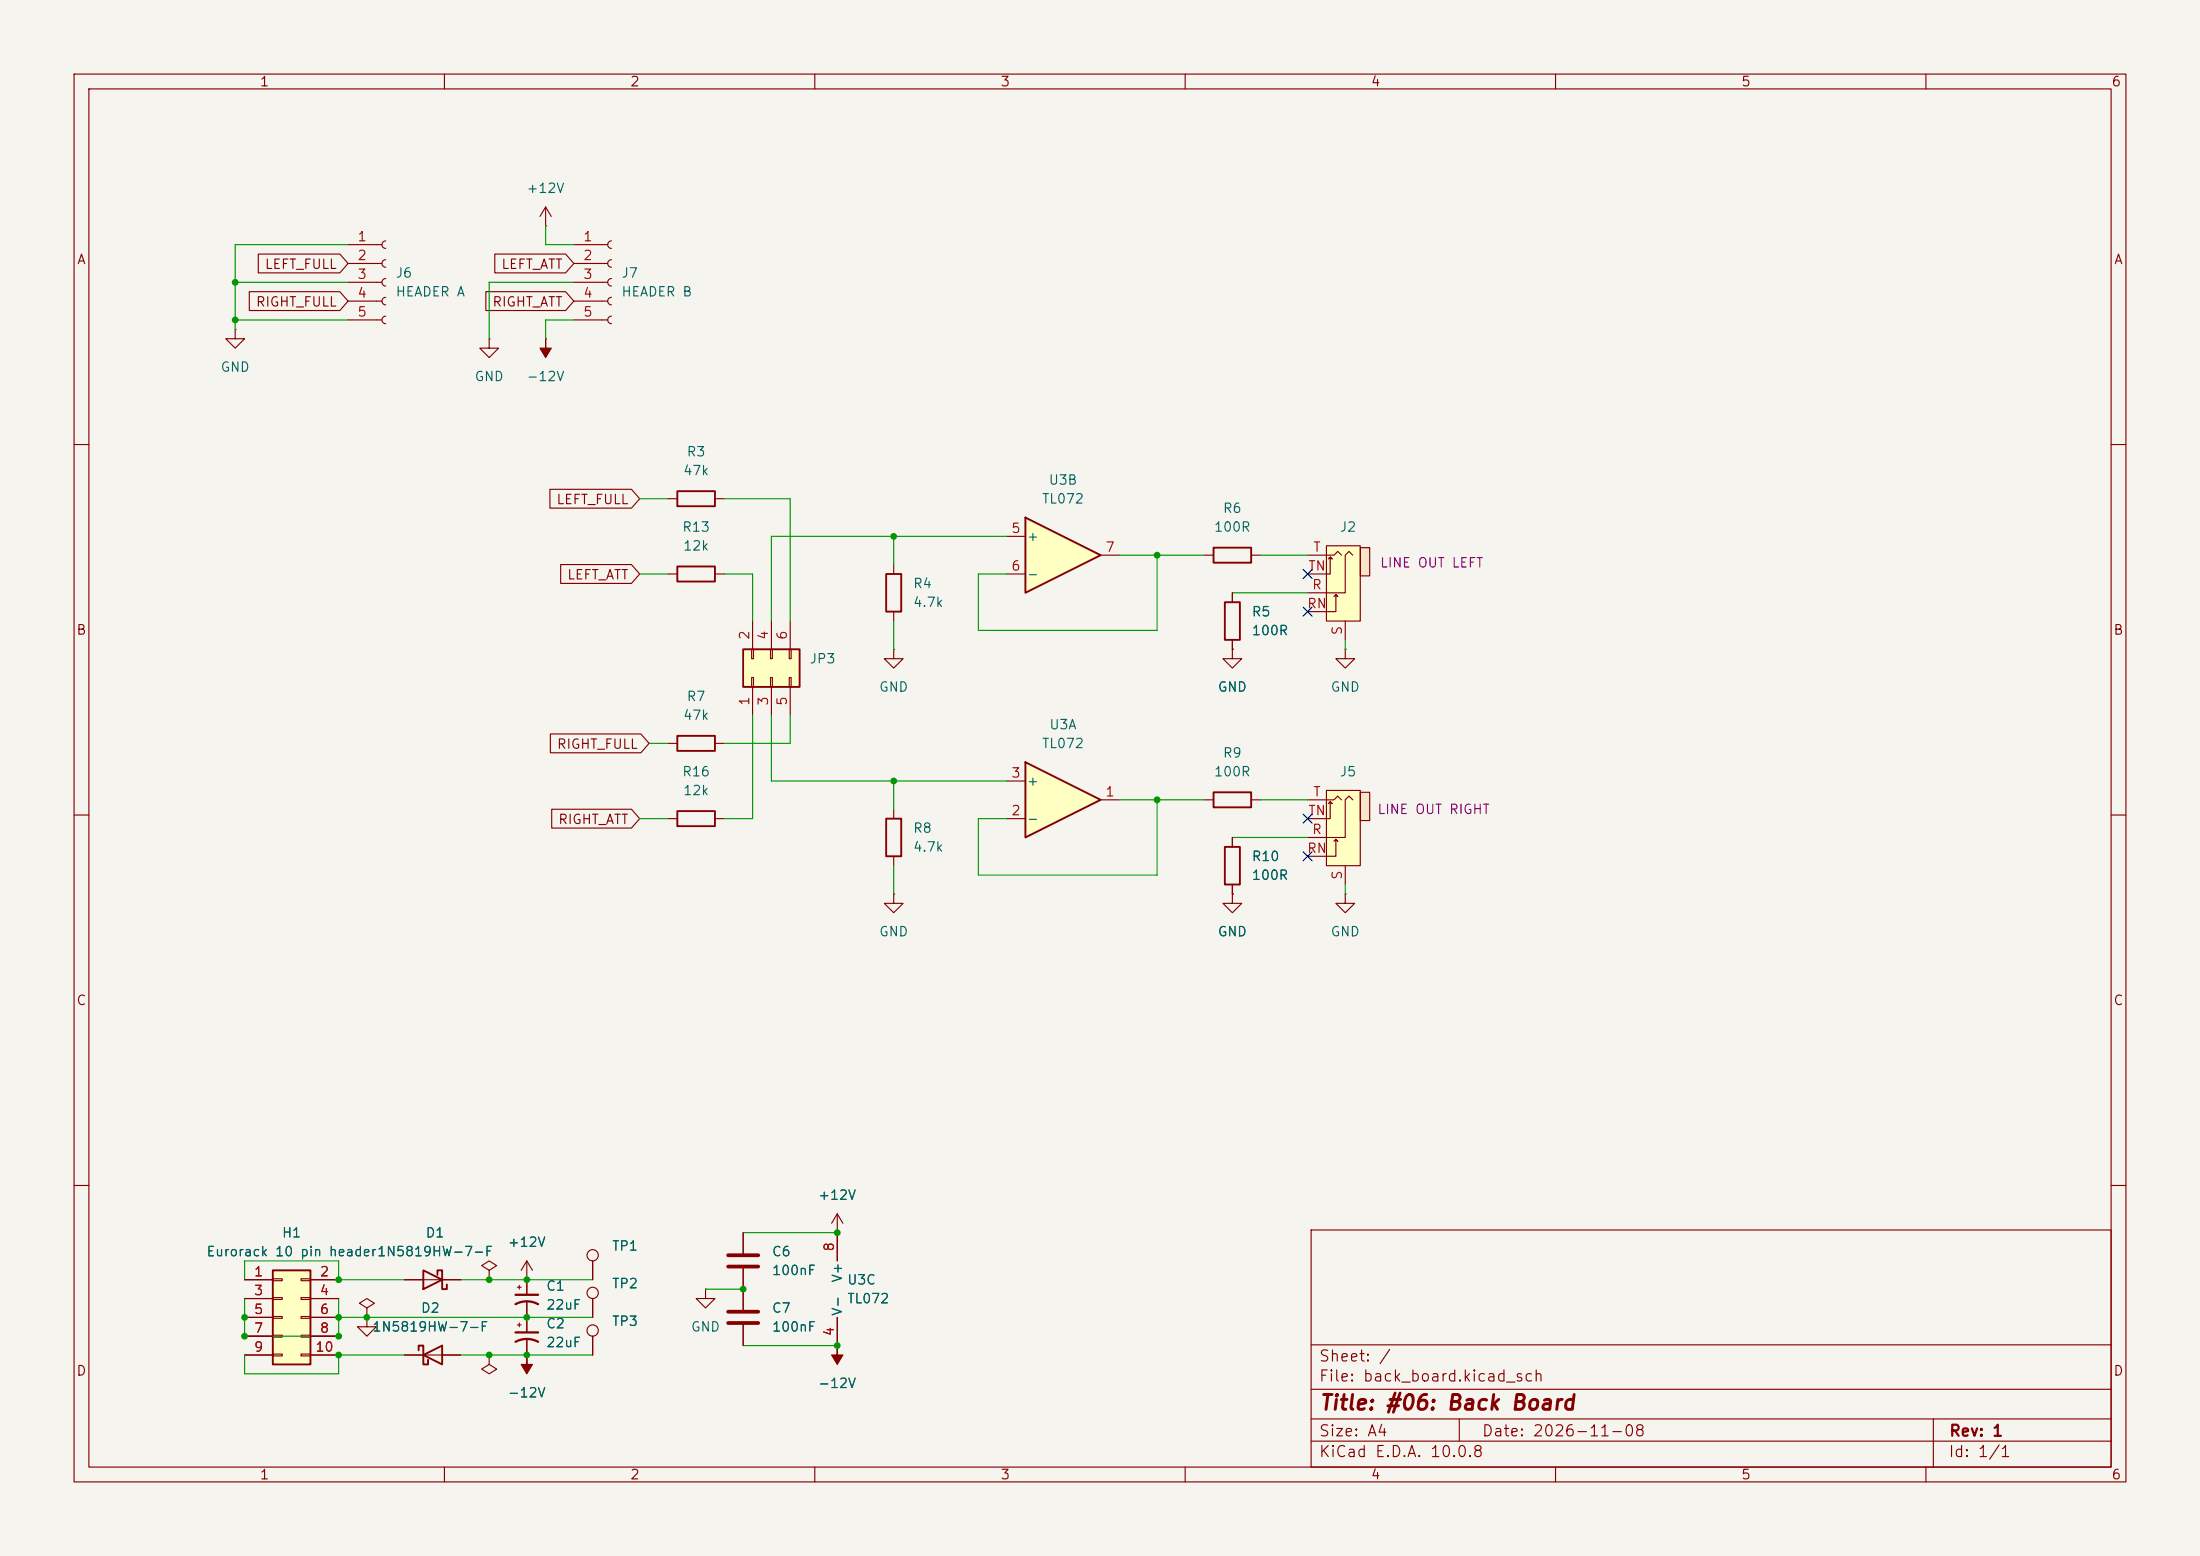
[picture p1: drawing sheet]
<svg xmlns="http://www.w3.org/2000/svg" width="297mm" height="210mm" viewBox="0 0 297 210" stroke-linecap="round" stroke-linejoin="round" font-family="sans-serif">
<path d="M0 0h297v210h-297z" fill="#f5f4ef" stroke="#f5f4ef" stroke-width=".14"/>
<g fill="none" stroke="#840000" stroke-width=".15">
<path d="M10 10h277v190h-277zM12 12h273v186h-273zM60 10v2M110 10v2M160 10v2M210 10v2M260 10v2M10 60h2M120.6 76.2v1.3M285 60h2M120.6 82.6v1.2M10 110h2"/>
<path d="M285 110h2M10 160h2M177 166h108v32h-108zM285 160h2M60 198v2M66 182.9v1.3l1.1 .6-1.1 .6-1-.6 1-.6M66 182.9h.1M110 198v2M160 198v2M177 194.5h108M177 191.5h108M177 187.5h108"/>
<path d="M177 181.5h108M197 191.5v3M210 198v2M260 198v2M261 191.5v6.5"/>
</g>
<path d="M119.6 77.5h2.1v5.1h-2.1z" fill="none" stroke="#840000" stroke-width=".25"/>
<path d="M183.6 73.9h1.3v3.8h-1.3z" fill="#ffe5bf"/>
<path d="M179.1 73.7h4.5v10.1h-4.5z" fill="#ffffc2"/>
<g fill="none" stroke="#840000" stroke-width=".15">
<path d="M47 33h4.6M47 35.6h4.6M47 38.1h4.6M52.1 32.5a.51 .51 0 0 0-.5 .5 .51 .51 0 0 0 .5 .5M52.1 35.1a.51 .51 0 0 0-.5 .5 .51 .51 0 0 0 .5 .5M52.1 37.6a.51 .51 0 0 0-.5 .5 .51 .51 0 0 0 .5 .5M73.7 30.5h.1M73.7 27.9l-.8 1.3M73.7 27.9l.7 1.3M73.7 27.9v2.6M77.5 33h4.5M77.5 35.6h4.5"/>
<path d="M77.5 38.1h4.5M82.5 32.5a.51 .51 0 0 0-.5 .5 .51 .51 0 0 0 .5 .5M82.5 35.1a.51 .51 0 0 0-.5 .5 .51 .51 0 0 0 .5 .5M82.5 37.6a.51 .51 0 0 0-.5 .5 .51 .51 0 0 0 .5 .5M31.7 44.5v1.2h1.3l-1.3 1.3-1.2-1.3h1.2M31.7 44.5h.1M47 40.6h4.6M47 43.2h4.6M52.1 40.1a.51 .51 0 0 0-.5 .5 .51 .51 0 0 0 .5 .5M52.1 42.7a.51 .51 0 0 0-.5 .5 .51 .51 0 0 0 .5 .5M77.5 40.6h4.5M77.5 43.2h4.5"/>
<path d="M82.5 40.1a.51 .51 0 0 0-.5 .5 .51 .51 0 0 0 .5 .5M82.5 42.7a.51 .51 0 0 0-.5 .5 .51 .51 0 0 0 .5 .5M176.5 74.9h3.6l.5-.5 .5 .5M179.1 73.7h4.5v10.1h-4.5zM179.3 75.4l.3-.2 .2 .2-.2-.2v2.3h-3.1M182.6 74.9l-.5-.5-.5 .5v5.1h-5.1M183.6 73.9h1.3v3.8h-1.3zM180.1 80.5l.2-.2 .3 .2-.3-.2v2.3h-3.8M181.6 83.8v2.6M90.2 110.5h1.2M96.5 110.5h1.3M49.5 177.8v1.3h1.3l-1.3 1.2-1.2-1.2h1.2"/>
<path d="M49.5 177.8h.1M49.5 176.5l1-.6-1-.6-1 .6 1 .6v1.3M54.6 182.9h7.6"/>
</g>
<path d="M91.4 109.5h5.1v2h-5.1zM56.5 182.2v-.6h.6v2.6h.7v-.7M57.1 182.9l2.6-1.3v2.6z" fill="none" stroke="#840000" stroke-width=".25"/>
<path d="M36.8 171.5h5.1v12.7h-5.1z" fill="#ffffc2"/>
<path d="M36.8 171.5h5.1v12.7h-5.1z" fill="none" stroke="#840000" stroke-width=".25"/>
<g fill="none" stroke="#840000" stroke-width=".15">
<path d="M33 172.7h3.8M33 175.3h3.8M33 177.8h3.8M36.8 172.6h1.3v.2h-1.3zM36.8 175.1h1.3v.3h-1.3zM36.8 177.7h1.3v.2h-1.3zM40.6 172.6h1.3v.2h-1.3zM40.6 175.1h1.3v.3h-1.3zM40.6 177.7h1.3v.2h-1.3zM41.9 172.7h3.8M41.9 175.3h3.8M41.9 177.8h3.8"/>
<path d="M69.8 178.8h.6M70.1 178.6v.5M71.1 177.8v2M33 180.3h3.8M33 182.9h3.8M36.8 180.2h1.3v.3h-1.3zM36.8 182.8h1.3v.2h-1.3zM40.6 180.2h1.3v.3h-1.3zM40.6 182.8h1.3v.2h-1.3zM41.9 180.3h3.8M41.9 182.9h3.8M71.1 182.9h.1"/>
<path d="M71.1 180.8v2.1"/>
</g>
<path d="M69.6 179.8h3M69.6 181.1a3.2 3.2 0 0 1 3 0" fill="none" stroke="#840000" stroke-width=".3"/>
<path d="M71.1 182.9v1.3h.8l-.8 1.2-.7-1.2h.7z" fill="#840000" stroke="#840000" stroke-width=".15"/>
<path d="M138.4 69.9l10.2 5-10.2 5.1z" fill="#ffffc2"/>
<path d="M138.4 69.9l10.2 5-10.2 5.1zM119.6 110.5h2.1v5.1h-2.1z" fill="none" stroke="#840000" stroke-width=".25"/>
<g fill="none" stroke="#840000" stroke-width=".15">
<path d="M73.7 45.7h.1M135.9 72.4h2.5M135.9 77.5h2.5M148.6 74.9h2.5M120.6 109.2v1.3M120.6 115.6v1.2M66 171.5l1.1-.7-1.1-.6-1 .6 1 .7v1.2M66 172.7h.1M69.8 173.7h.6M70.1 173.5v.5M71.1 172.7h.1M71.1 170.2v4.6"/>
<path d="M71.1 175.8v2M71.1 170.2l-.7 1.3M71.1 170.2l.8 1.3"/>
</g>
<path d="M69.6 176a3.2 3.2 0 0 1 3 0M69.6 174.8h3" fill="none" stroke="#840000" stroke-width=".3"/>
<path d="M73.7 45.7v1.3h.7l-.7 1.3-.8-1.3h.8z" fill="#840000" stroke="#840000" stroke-width=".15"/>
<path d="M138.4 102.9l10.2 5.1-10.2 5z" fill="#ffffc2"/>
<path d="M91.4 99.3h5.1v2h-5.1zM138.4 102.9l10.2 5.1-10.2 5z" fill="none" stroke="#840000" stroke-width=".25"/>
<path d="M66 45.7v1.3h1.3l-1.3 1.3-1.2-1.3h1.2M66 45.7h.1M120.6 87.6v1.3h1.3l-1.3 1.3-1.2-1.3h1.2M120.6 87.6h.1M90.2 100.3h1.2M96.5 100.3h1.3M135.9 110.5h2.5M135.9 105.4h2.5M148.6 108h2.5" fill="none" stroke="#840000" stroke-width=".15"/>
<path d="M100.3 87.6h7.6v5.1h-7.6z" fill="#ffffc2"/>
<path d="M91.4 76.5h5.1v2h-5.1zM91.4 66.3h5.1v2h-5.1zM163.8 73.9h5.1v2h-5.1zM100.3 87.6h7.6v5.1h-7.6zM165.4 81.3h2v5.1h-2zM57.1 171.5l2.6 1.2-2.6 1.3zM59.1 172.1v-.6h.6v2.5h.6v-.6" fill="none" stroke="#840000" stroke-width=".25"/>
<g fill="none" stroke="#840000" stroke-width=".15">
<path d="M90.2 77.5h1.2M90.2 67.3h1.2M96.5 77.5h1.3M96.5 67.3h1.3M162.6 74.9h1.2M168.9 74.9h1.3M101.5 91.4h.2v1.3h-.2zM101.5 87.6h.2v1.3h-.2zM101.6 83.8v3.8M101.6 92.7v3.8M104 91.4h.3v1.3h-.3zM104 87.6h.3v1.3h-.3z"/>
<path d="M104.1 83.8v3.8M104.1 92.7v3.8M106.6 91.4h.2v1.3h-.2zM106.6 87.6h.2v1.3h-.2zM106.7 83.8v3.8M106.7 92.7v3.8M166.4 87.6v1.3h1.2l-1.2 1.3-1.3-1.3h1.3M166.4 87.6h.1M166.4 80v1.3M166.4 86.4v1.2M181.6 87.6v1.3h1.3l-1.3 1.3-1.3-1.3h1.3M181.6 87.6h.1"/>
<path d="M120.6 120.7v1.2h1.3l-1.3 1.3-1.2-1.3h1.2M120.6 120.7h.1M181.6 120.7v1.2h1.3l-1.3 1.3-1.3-1.3h1.3M181.6 120.7h.1M54.6 172.7h7.6M80 170.2v2.5M80 175.3v2.5M80 180.3v2.6"/>
<circle cx="80" cy="169.4" r=".76"/>
<circle cx="80" cy="179.6" r=".76"/>
<circle cx="80" cy="174.5" r=".76"/>
</g>
<path d="M183.6 106.9h1.3v3.8h-1.3z" fill="#ffe5bf"/>
<path d="M179.1 106.7h4.5v10.1h-4.5z" fill="#ffffc2"/>
<g fill="none" stroke="#840000" stroke-width=".15">
<path d="M33.7 39.4h12.2l1.1 1.2-1.1 1.3h-12.2zM34.9 34.3h11l1.1 1.3-1.1 1.2h-11zM65.6 39.4h10.8l1.1 1.2-1.1 1.3h-10.8zM66.8 34.3h9.6l1.1 1.3-1.1 1.2h-9.6zM74.2 66h11l1.2 1.3-1.2 1.3h-11zM75.7 76.2h9.5l1.2 1.3-1.2 1.2h-9.5zM74.3 99.1h12.2l1.1 1.2-1.1 1.3h-12.2zM166.4 87.6h.1M166.4 80v1.3M166.4 86.4v1.2M74.5 109.2h10.7l1.2 1.3-1.2 1.3h-10.7zM162.6 108h1.2"/>
<path d="M166.4 113v1.3M166.4 119.4v1.3M168.9 108h1.3M176.5 108h3.6l.5-.6 .5 .6M179.1 106.7h4.5v10.1h-4.5zM179.3 108.5l.3-.3 .2 .3-.2-.3v2.3h-3.1M180.1 113.5l.2-.2 .3 .2-.3-.2v2.3h-3.8M181.6 116.8v2.6M182.6 108l-.5-.6-.5 .6v5h-5.1M183.6 106.9h1.3v3.8h-1.3zM166.4 120.7v1.2h1.2l-1.2 1.3-1.3-1.3h1.3M166.4 120.7h.1"/>
<path d="M33 172.7h3.8M33 175.3h3.8M33 177.8h3.8M41.9 172.7h3.8M41.9 175.3h3.8M41.9 177.8h3.8M49.5 177.8h.1M54.6 172.7h2.5M59.7 172.7h2.5M66 172.7h.1M71.1 172.7h.1M71.1 172.7v2.1"/>
<path d="M71.1 175.8v4M80 170.2v2.5M80 175.3v2.5M95.2 174v1.3h1.3l-1.3 1.2-1.2-1.2h1.2M95.2 174h.1M100.3 166.4v2.8M100.3 171.2v5.6M100.3 178.8v2.8M113 166.4h.1M113 163.8l-.7 1.3M113 163.8l.8 1.3M113 163.8v6.4"/>
<path d="M113 177.8v3.8M33 182.9h3.8M33 180.3h3.8M41.9 182.9h3.8M41.9 180.3h3.8M54.6 182.9h2.5M59.7 182.9h2.5M66 182.9h.1M71.1 182.9h.1M71.1 180.8v2.1M80 180.3v2.6M113 181.6h.1"/>
</g>
<path d="M113 181.6v1.3h.8l-.8 1.3-.7-1.3h.7z" fill="#840000" stroke="#840000" stroke-width=".15"/>
<path d="M163.8 106.9h5.1v2.1h-5.1zM165.4 114.3h2v5.1h-2z" fill="none" stroke="#840000" stroke-width=".25"/>
<path d="M98.3 169.4h4.1M98.3 170.9h4.1M98.3 177h4.1M98.3 178.6h4.1" fill="none" stroke="#840000" stroke-width=".51"/>
<g fill="none" stroke="#009600" stroke-width=".15">
<path d="M31.7 38.1h15.3M47 33h-15.3v11.5M73.7 30.5v2.5h3.8M77.5 38.1h-11.5v7.6M31.7 43.2h15.3M77.5 43.2h-3.8v2.5M86.4 67.3h3.8M86.4 77.5h3.8M97.8 67.3h8.9v16.5M97.8 77.5h3.8v6.3M120.6 72.4v3.8M135.9 72.4h-31.8v11.4"/>
<path d="M151.1 74.9h11.5M156.2 74.9v10.2h-24.1v-7.6h3.8M170.2 74.9h6.3M101.6 96.5v14h-3.8M104.1 96.5v8.9h31.8M106.7 96.5v3.8h-8.9M120.6 83.8v3.8M166.4 80h10.1M181.6 86.4v1.2M86.4 110.5h3.8M87.6 100.3h2.6M120.6 105.4v3.8"/>
<path d="M120.6 116.8v3.9M151.1 108h11.5M156.2 108v10.1h-24.1v-7.6h3.8M166.4 113h10.1M170.2 108h6.3M181.6 119.4v1.3M33 172.7v-2.5h12.7v2.5h8.9M33 175.3v5h12.7v-5M45.7 177.8h34.3M62.2 172.7h17.8M95.2 174h5.1M100.3 166.4h12.7"/>
<path d="M33 182.9v2.5h12.7v-2.5h8.9M62.2 182.9h17.8M100.3 181.6h12.7"/>
</g>
<path d="M175.9 76.9l1.2 1.2M177.1 76.9l-1.2 1.2M175.9 81.9l1.2 1.3M177.1 81.9l-1.2 1.3M175.9 115l1.2 1.2M175.9 109.9l1.2 1.2M177.1 115l-1.2 1.2M177.1 109.9l-1.2 1.2" fill="none" stroke="#000084" stroke-width=".15"/>
<g fill="#009600">
<circle cx="71.1" cy="172.7" r=".46"/>
<circle cx="66" cy="182.9" r=".46"/>
<circle cx="66" cy="172.7" r=".46"/>
<circle cx="49.5" cy="177.8" r=".46"/>
<circle cx="113" cy="166.4" r=".46"/>
<circle cx="113" cy="181.6" r=".46"/>
<circle cx="100.3" cy="174" r=".46"/>
<circle cx="33" cy="180.3" r=".46"/>
<circle cx="33" cy="177.8" r=".46"/>
<circle cx="45.7" cy="172.7" r=".46"/>
<circle cx="45.7" cy="180.3" r=".46"/>
<circle cx="45.7" cy="177.8" r=".46"/>
<circle cx="45.7" cy="182.9" r=".46"/>
<circle cx="71.1" cy="182.9" r=".46"/>
<circle cx="71.1" cy="177.8" r=".46"/>
<circle cx="120.6" cy="105.4" r=".46"/>
<circle cx="120.6" cy="72.4" r=".46"/>
<circle cx="31.7" cy="38.1" r=".46"/>
<circle cx="31.7" cy="43.2" r=".46"/>
<circle cx="156.2" cy="74.9" r=".46"/>
<circle cx="156.2" cy="108" r=".46"/>
</g>
<text font-size="2" fill="#840000" x="178" y="190.8">Title: #06: Back Board</text>
<g font-size="1.5" fill="#840000">
<text x="178" y="184.1">Sheet: /</text>
<text x="178" y="186.8">File: back_board.kicad_sch</text>
<text x="178" y="197">KiCad E.D.A. 10.0.8</text>
<text x="178" y="194.2">Size: A4</text>
<text x="200" y="194.2">Date: 2026-11-08</text>
<text x="263" y="197">Id: 1/1</text>
<text x="263" y="194.2">Rev: 1</text>
</g>
<g font-size="1.3" fill="#840000">
<text x="35" y="12">1</text>
<text x="85" y="12">2</text>
<text x="135" y="12">3</text>
<text x="185" y="12">4</text>
<text x="235" y="12">5</text>
<text x="285" y="12">6</text>
<text x="10.3" y="36">A</text>
<text x="285.3" y="36">A</text>
<text x="34.4" y="41.7">RIGHT_FULL</text>
<text x="35.7" y="36.6">LEFT_FULL</text>
<text x="66.4" y="41.7">RIGHT_ATT</text>
<text x="67.6" y="36.6">LEFT_ATT</text>
<text x="75" y="68.4">LEFT_FULL</text>
<text x="76.5" y="78.5">LEFT_ATT</text>
<text x="10.2" y="86">B</text>
<text x="285.2" y="86">B</text>
<text x="75.1" y="101.4">RIGHT_FULL</text>
<text x="75.3" y="111.5">RIGHT_ATT</text>
<text x="10.2" y="136">C</text>
<text x="285.2" y="136">C</text>
<text x="10.2" y="186">D</text>
<text x="285.2" y="186">D</text>
<text x="35" y="200">1</text>
<text x="85" y="200">2</text>
<text x="135" y="200">3</text>
<text x="185" y="200">4</text>
<text x="235" y="200">5</text>
<text x="285" y="200">6</text>
</g>
<g font-size="1.3" fill="#006464">
<text x="71" y="26.4">+12V</text>
<text x="53.3" y="37.8">J6</text>
<text x="53.3" y="40.3">HEADER A</text>
<text x="83.8" y="37.8">J7</text>
<text x="83.8" y="40.3">HEADER B</text>
<text x="29.7" y="50.5">GND</text>
<text x="64" y="51.8">GND</text>
<text x="71" y="51.8">-12V</text>
<text x="92.1" y="64.5">47k</text>
<text x="92.6" y="61.9">R3</text>
<text x="141.5" y="65.7">U3B</text>
<text x="140.6" y="68.3">TL072</text>
<text x="165" y="69.5">R6</text>
<text x="92" y="72.1">R13</text>
<text x="92.1" y="74.6">12k</text>
<text x="138.5" y="73.4">+</text>
<text x="163.8" y="72.1">100R</text>
<text x="180.8" y="72.1">J2</text>
<text x="123.2" y="79.7">R4</text>
<text x="123.2" y="82.2">4.7k</text>
<text x="138.5" y="78.4">-</text>
<text x="168.9" y="83.5">R5</text>
<text x="109.2" y="89.9">JP3</text>
<text x="168.9" y="86.1">100R</text>
<text x="92.6" y="94.9">R7</text>
<text x="118.6" y="93.7">GND</text>
<text x="164.3" y="93.7">GND</text>
<text x="179.5" y="93.7">GND</text>
<text x="92.1" y="97.5">47k</text>
<text x="140.6" y="101.3">TL072</text>
<text x="141.6" y="98.8">U3A</text>
<text x="92" y="105.1">R16</text>
<text x="92.1" y="107.6">12k</text>
<text x="138.5" y="106.4">+</text>
<text x="163.8" y="105.1">100R</text>
<text x="165" y="102.6">R9</text>
<text x="180.8" y="105.1">J5</text>
<text x="123.2" y="112.7">R8</text>
<text x="138.5" y="111.5">-</text>
<text x="123.2" y="115.3">4.7k</text>
<text x="168.9" y="116.5">R10</text>
<text x="168.9" y="119.1">100R</text>
<text x="118.6" y="126.7">GND</text>
<text x="164.3" y="126.7">GND</text>
<text x="179.5" y="126.7">GND</text>
<text x="38" y="167.3">H1</text>
<text x="57.4" y="167.3">D1</text>
<text x="110.4" y="162.3">+12V</text>
<text x="27.8" y="169.9">Eurorack 10 pin header1N5819HW-7-F</text>
<text x="68.5" y="168.6">+12V</text>
<text x="82.5" y="169.1">TP1</text>
<text x="104.1" y="169.9">C6</text>
<text x="104.1" y="172.4">100nF</text>
<text x="114" y="173.2" transform="rotate(-90 114 173.2)">V+</text>
<text x="114.3" y="173.7">U3C</text>
<text x="56.7" y="177.5">D2</text>
<text x="73.6" y="179.6">C2</text>
<text x="73.6" y="174.5">C1</text>
<text x="73.6" y="177.1">22uF</text>
<text x="82.5" y="174.2">TP2</text>
<text x="82.5" y="179.3">TP3</text>
<text x="104.1" y="177.5">C7</text>
<text x="114" y="177.7" transform="rotate(-90 114 177.7)">V-</text>
<text x="114.3" y="176.2">TL072</text>
<text x="50.2" y="180">1N5819HW-7-F</text>
<text x="73.6" y="182.1">22uF</text>
<text x="93.2" y="180">GND</text>
<text x="104.1" y="180">100nF</text>
<text x="68.5" y="188.9">-12V</text>
<text x="110.4" y="187.7">-12V</text>
</g>
<g font-size="1.3" fill="#a90000">
<text x="48.2" y="32.9">1</text>
<text x="48.2" y="35.4">2</text>
<text x="78.6" y="32.9">1</text>
<text x="78.6" y="35.4">2</text>
<text x="48.2" y="38">3</text>
<text x="48.2" y="40.5">4</text>
<text x="78.6" y="38">3</text>
<text x="78.6" y="40.5">4</text>
<text x="48.2" y="43">5</text>
<text x="78.6" y="43">5</text>
<text x="136.4" y="72.3">5</text>
<text x="136.4" y="77.3">6</text>
<text x="149.1" y="74.8">7</text>
<text x="176.5" y="77.3">TN</text>
<text x="177.2" y="74.8">T</text>
<text x="176.4" y="82.4">RN</text>
<text x="177" y="79.9">R</text>
<text x="101.5" y="86.5" transform="rotate(-90 101.5 86.5)">2</text>
<text x="104" y="86.5" transform="rotate(-90 104 86.5)">4</text>
<text x="106.5" y="86.5" transform="rotate(-90 106.5 86.5)">6</text>
<text x="181.5" y="85.8" transform="rotate(-90 181.5 85.8)">S</text>
<text x="101.5" y="95.3" transform="rotate(-90 101.5 95.3)">1</text>
<text x="104" y="95.3" transform="rotate(-90 104 95.3)">3</text>
<text x="106.5" y="95.3" transform="rotate(-90 106.5 95.3)">5</text>
<text x="136.4" y="105.3">3</text>
<text x="149.1" y="107.8">1</text>
<text x="177.2" y="107.8">T</text>
<text x="136.4" y="110.4">2</text>
<text x="176.5" y="110.4">TN</text>
<text x="177" y="112.9">R</text>
<text x="176.4" y="115.4">RN</text>
<text x="181.5" y="118.8" transform="rotate(-90 181.5 118.8)">S</text>
<text x="34.2" y="172.6">1</text>
<text x="43.1" y="172.6">2</text>
<text x="112.9" y="169" transform="rotate(-90 112.9 169)">8</text>
<text x="34.2" y="175.1">3</text>
<text x="34.2" y="177.7">5</text>
<text x="43.1" y="175.1">4</text>
<text x="43.1" y="177.7">6</text>
<text x="34.2" y="180.2">7</text>
<text x="34.2" y="182.7">9</text>
<text x="42.5" y="182.7">10</text>
<text x="43.1" y="180.2">8</text>
<text x="112.9" y="180.4" transform="rotate(-90 112.9 180.4)">4</text>
</g>
<g font-size="1.3" fill="#840084">
<text x="186.2" y="76.9">LINE OUT LEFT</text>
<text x="185.9" y="110.2">LINE OUT RIGHT</text>
</g>
</svg>
